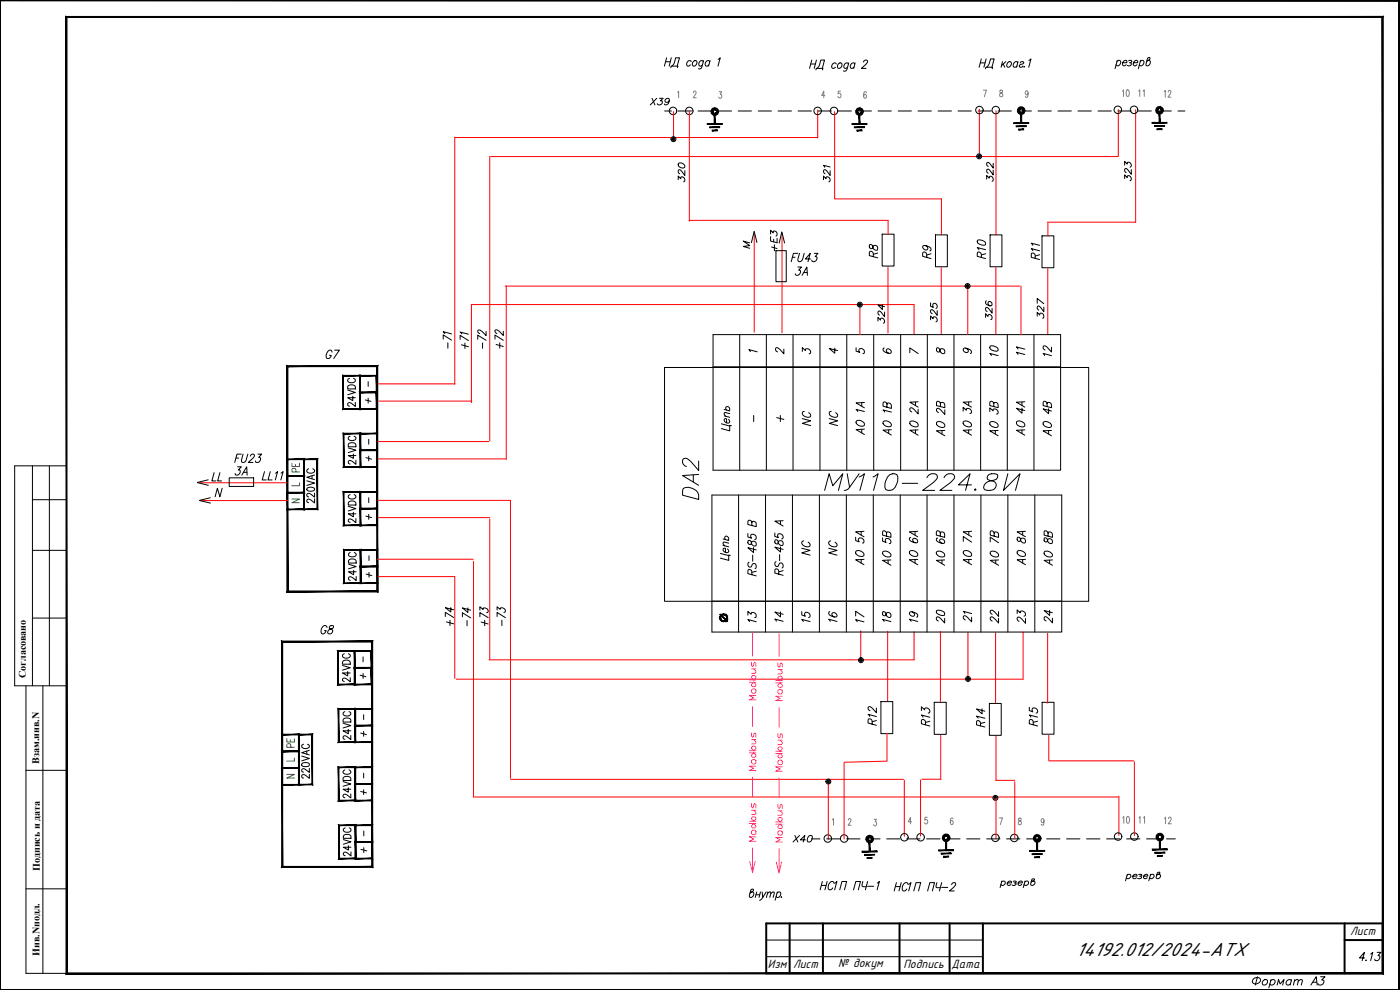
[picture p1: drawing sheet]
<svg xmlns="http://www.w3.org/2000/svg" width="420mm" height="297mm" viewBox="0 0 420 297" stroke-linecap="round" stroke-linejoin="round" font-family="sans-serif">
<!-- layer: 0 -->
<g fill="#000" stroke="#000" stroke-width=".3">
<path d="M0 .2h419.8zM0 .2h419.9z"/>
<path d="M419.8 .2v296.7zM419.9 .2v296.8z"/>
<path d="M212.3 37.1v.2l4.4-.2zM212.3 37.3l4.4-.2v.2z"/>
<path d="M213 38v.3l3-.3zM213 38.3l3-.3v.3z"/>
<path d="M213.7 33.1l.3 .1-.4 .3zM213.6 33.5h.3l.1-.3zM213.6 33.5h.3l-.2 .3zM213.9 33.5l-.2 .3 .3-.1zM213.7 33.8l.3-.1-.1 .4zM214 33.7l-.1 .4 .2-.2zM214.1 33.9l.1 .4-.3-.2zM214.1 33.9l.1 .4 .1-.3zM214.3 34l.2 .4-.3-.1zM214.3 34l.2 .4v-.3zM214.5 34.1l.3 .2-.3 .1zM214.5 34.1l.3 .2zM214.7 34l.4 .1-.3 .2zM214.7 34l.4 .1-.2-.2zM214.9 33.9l.4-.1-.2 .3zM215.1 33.7l-.2 .2 .4-.1zM215.1 33.7l.3-.2-.1 .3zM215.1 33.5v.2l.3-.2zM215.3 33.1l.1 .4h-.3zM215.1 33.2v.3l.2-.4zM215.1 32.8l.2 .3-.2 .1zM215.1 32.8l-.2 .2 .2 .2zM214.8 32.6l.3 .2-.2 .2zM214.8 32.6l-.1 .3 .2 .1zM214.5 32.5l.3 .1-.1 .3zM214.5 32.5v.4h.2zM214.2 32.6l.3-.1v.4zM214.2 32.6l.1 .3h.2zM213.9 32.8l.3-.2 .1 .3zM213.9 32.8l.2 .2 .2-.1zM213.9 32.8l.2 .2-.4 .1zM213.7 33.1l.4-.1z"/>
<path d="M213.7 39v.3l1.6-.3zM213.7 39.3l1.6-.3v.3z"/>
<path d="M214.3 34.2v3h.3zM214.3 34.2h.3v3z"/>
<path d="M255.7 37.1v.2l4.5-.2zM255.7 37.3l4.5-.2v.2z"/>
<path d="M256.4 38v.3l3-.3zM256.4 38.3l3-.3v.3z"/>
<path d="M257.1 33.1l.3 .1-.4 .3zM257 33.5h.3l.1-.3zM257 33.5h.3l-.2 .3zM257.3 33.5l-.2 .3 .3-.1zM257.1 33.8l.3-.1-.1 .4zM257.4 33.7l-.1 .4 .2-.2zM257.3 34.1l.2-.2 .1 .4zM257.5 33.9l.1 .4zM257.7 34l.2 .4-.3-.1zM257.7 34l.2 .4v-.3zM257.9 34.1l.4 .2-.4 .1zM257.9 34.1l.4 .2zM258.1 34l.5 .1-.3 .2zM258.1 34l.5 .1-.2-.2zM258.4 33.9l.3-.1-.1 .3zM258.5 33.7l-.1 .2 .3-.1zM258.5 33.7l.3-.2-.1 .3zM258.5 33.5v.2l.3-.2zM258.7 33.1l.1 .4h-.3zM258.5 33.2v.3l.2-.4zM258.6 32.8l.1 .3-.2 .1zM258.6 32.8l-.2 .2 .1 .2zM258.3 32.6l.3 .2-.2 .2zM258.3 32.6l-.2 .3 .3 .1zM257.9 32.5l.4 .1-.2 .3zM257.9 32.5v.4h.2zM257.6 32.6l.3-.1v.4zM257.6 32.6l.1 .3h.2zM257.3 32.8l.3-.2 .1 .3zM257.3 32.8l.2 .2 .2-.1zM257.3 32.8l.2 .2-.4 .1zM257.1 33.1l.4-.1z"/>
<path d="M257.2 39v.3l1.5-.3zM257.2 39.3l1.5-.3v.3z"/>
<path d="M257.8 34.2v3h.3zM257.8 34.2h.3v3z"/>
<path d="M304.2 36.8v.3l4.5-.3zM304.2 37.1l4.5-.3v.3z"/>
<path d="M305 37.7v.3l3-.3zM305 38l3-.3v.3z"/>
<path d="M305.6 32.8l.3 .2-.3 .2zM305.6 33.2h.3v-.2zM305.6 33.2h.3l-.3 .3zM305.9 33.2l-.3 .3zM305.6 33.5l.3-.1-.1 .4zM305.9 33.4l-.1 .4 .2-.2zM305.8 33.8l.2-.2 .1 .4zM306 33.6l.1 .4 .1-.3zM306.2 33.7l.3 .4-.4-.1zM306.2 33.7l.3 .4v-.3zM306.5 33.8l.3 .2-.3 .1zM306.5 33.8l.3 .2-.1-.3zM306.7 33.7l.4 .1-.3 .2zM306.7 33.7l.4 .1-.2-.2zM306.9 33.6l.4-.1-.2 .3zM307 33.4l-.1 .2 .4-.1zM307 33.4l.4-.2-.1 .3zM307.1 33.2l-.1 .2 .4-.2zM307.3 32.8l.1 .4h-.3zM307 33l.1 .2 .2-.4zM307.1 32.5l.2 .3-.3 .2zM307.1 32.5l-.2 .3 .1 .2zM306.8 32.3l.3 .2-.2 .3zM306.8 32.3l-.1 .3 .2 .2zM306.5 32.3h.3l-.1 .3zM306.5 32.3v.3h.2zM306.1 32.3h.4v.3zM306.1 32.3l.1 .3h.3zM305.8 32.5l.3-.2 .1 .3zM305.8 32.5l.2 .3 .2-.2zM305.8 32.5l.2 .3h-.4zM305.6 32.8l.3 .2 .1-.2z"/>
<path d="M305.7 38.7v.3l1.5-.3zM305.7 39l1.5-.3v.3z"/>
<path d="M306.3 33.9v3h.3zM306.3 33.9h.3v3z"/>
<path d="M345.7 36.7v.3l4.5-.3zM345.7 37l4.5-.3v.3z"/>
<path d="M346.5 37.7v.2l3-.2zM346.5 37.9l3-.2v.2z"/>
<path d="M347.2 32.8l.2 .1-.3 .2zM347.1 33.1h.3v-.2zM347.1 33.1h.3l-.2 .3zM347.4 33.1l-.2 .3zM347.2 33.4l.2-.1-.1 .4zM347.4 33.3l-.1 .4 .3-.2zM347.6 33.5v.4l-.3-.2zM347.6 33.5v.4l.2-.3zM347.8 33.6l.2 .4-.4-.1zM347.8 33.6l.2 .4v-.3zM348 33.7l.3 .2-.3 .1zM348 33.7l.3 .2-.1-.3zM348.2 33.6l.4 .1-.3 .2zM348.2 33.6l.4 .1-.2-.2zM348.4 33.5l.4-.1-.2 .3zM348.5 33.3l-.1 .2 .4-.1zM348.5 33.3l.4-.2-.1 .3zM348.6 33.1l-.1 .2 .4-.2zM348.8 32.8l.1 .3h-.3zM348.5 32.9l.1 .2 .2-.3zM348.6 32.5l.2 .3-.3 .1zM348.6 32.5l-.2 .2 .1 .2zM348.3 32.2l.3 .3-.2 .2zM348.3 32.2l.1 .5zM348 32.2h.3l-.1 .3zM348 32.2v.3h.2zM347.6 32.2h.4v.3zM347.6 32.2l.2 .3h.2zM347.3 32.5l.3-.3 .2 .3zM347.3 32.5l.3 .2 .2-.2zM347.3 32.5l.3 .2-.4 .1zM347.2 32.8l.2 .1 .2-.2z"/>
<path d="M347.2 38.6v.3l1.5-.3zM347.2 38.9l1.5-.3v.3z"/>
<path d="M347.9 33.9v3h.2zM347.9 33.9h.2v3z"/>
<path d="M107.9 112.6v5.2l.2-.2zM107.9 112.6l.2 .2v4.8zM107.9 112.6l.2 .2 5-.2zM108.1 112.8l5-.2-.2 .2zM113.1 112.6l-.2 .2 .2 5zM112.9 112.8l.2 5-.2-.2zM107.9 117.8h5.2l-.2-.2zM108.1 117.6h4.8l-5 .2z"/>
<path d="M102.9 112.6v10.2l.2-.2zM102.9 112.6l.2 .2v9.8zM102.9 112.6l.2 .2 5-.2zM103.1 112.8l5-.2-.2 .2zM108.1 112.6l-.2 .2 .2 10zM107.9 112.8l.2 10-.2-.2zM102.9 122.8h5.2l-.2-.2zM103.1 122.6h4.8l-5 .2z"/>
<path d="M108.1 130v5.2l.1-.2zM108.1 130l.1 .2v4.8zM108.1 130l.1 .2 5-.2zM108.2 130.2l5-.2-.1 .2zM113.2 130l-.1 .2 .1 5zM113.1 130.2l.1 5-.1-.2zM108.1 135.2h5.1l-.1-.2zM108.2 135h4.9l-5 .2z"/>
<path d="M91.1 137.7v15.2l.3-.2zM91.1 137.7l.3 .2v14.8zM91.1 137.7l.3 .2 3.9-.2zM91.4 137.9l3.9-.2-.2 .2zM95.1 137.9l.2 15v-15.2zM95.1 137.9l.2 15-.2-.2zM91.1 152.9h4.2l-.2-.2zM91.1 152.9l.3-.2h3.7z"/>
<path d="M103 147.5v10.2l.3-.2zM103 147.5l.3 .2v9.8zM103 147.5l.3 .2 4.9-.2zM103.3 147.7l4.9-.2-.1 .2zM108.2 147.5l-.1 .2 .1 10zM108.1 147.7l.1 10-.1-.2zM103 157.7h5.2l-.1-.2zM103.3 157.5h4.8l-5.1 .2z"/>
<path d="M103 130v10.2l.3-.2zM103 130l.3 .2v9.8zM103 130l.3 .2 4.9-.2zM103.3 130.2l4.9-.2-.1 .2zM108.2 130l-.1 .2 .1 10zM108.1 130.2l.1 10-.1-.2zM103 140.2h5.2l-.1-.2zM103 140.2l.3-.2h4.8z"/>
<path d="M108.1 147.5v5.2l.1-.2zM108.1 147.5l.1 .2v4.8zM108.1 147.5l.1 .2 5-.2zM108.2 147.7l5-.2-.1 .2zM113.2 147.5l-.1 .2 .1 5zM113.1 147.7l.1 5-.1-.2zM108.1 152.7h5.1l-.1-.2zM108.2 152.5h4.9l-5 .2z"/>
<path d="M86.1 109.7v67.9l.3-.3zM86.1 109.7l.3 .3v67.3zM86.1 109.7l.3 .3 27-.3zM86.4 110l27-.3-.3 .3zM113.4 109.7l-.3 .3 .3 67.6zM113.1 110l.3 67.6-.3-.3zM86.1 177.6h27.3l-.3-.3zM86.1 177.6l.3-.3h26.7z"/>
<path d="M103.1 164.9v10.2l.2-.2zM103.1 164.9l.2 .2v9.8zM103.1 164.9l.2 .2 5-.2zM103.3 165.1l5-.2-.2 .2zM108.3 164.9l-.2 .2 .2 10zM108.1 165.1l.2 10-.2-.2zM103.1 175.1h5.2l-.2-.2zM103.1 175.1l.2-.2h4.8z"/>
<path d="M108.1 164.9v5.2l.2-.2zM108.1 164.9l.2 .2v4.8zM108.1 164.9l.2 .2 5-.2zM108.3 165.1l5-.2-.1 .2zM113.3 164.9l-.1 .2 .1 5zM113.2 165.1l.1 5-.1-.2zM108.1 170.1h5.2l-.1-.2zM108.1 170.1l.2-.2h4.9z"/>
<path d="M217.2 184.3l.4 .2zM217.2 184.3l.4 .2zM216.8 184.4l.4-.1zM216.8 184.4h.4zM216.5 184.6l.3-.2zM216.5 184.6l.3-.1zM216.5 184.6l-.3 .3zM216.2 184.9l.3-.2zM216.2 184.9l-.1 .5zM216.3 185l-.2 .4zM216.1 185.4h.2l-.1 .4zM216.3 185.4l-.1 .4zM216.2 185.8l.1-.1 .2 .4zM216.3 185.7l.2 .4zM216.5 186l.3 .3zM216.5 186l.3 .3zM216.8 186.2l.4 .2zM216.8 186.2l.4 .2zM217.2 186.3h.4zM217.2 186.3h.4zM217.6 186.2l.4-.1zM217.6 186.2l.4-.1zM217.8 186l.4-.2-.2 .3zM218.1 185.7l-.3 .3 .4-.2zM218.3 185.4l-.1 .4zM218.1 185.4v.3zM218.2 184.9l.1 .5zM218.1 185v.4l.1-.5zM218 184.6l.1 .4zM217.8 184.7l.3 .3-.1-.4zM217.6 184.4l.4 .2-.2 .1zM217.6 184.4l.2 .3z"/>
<path d="M216.1 184.3l2.2 2.1zM216.1 184.3l2.2 2.1z"/>
<path d="M101.3 195.3v10.2l.3-.2zM101.3 195.3l.3 .1v9.9zM101.3 195.3l.3 .1 5-.1zM101.6 195.4l5-.1-.3 .1zM106.3 195.4l.3 10.1v-10.2zM106.3 195.4l.3 10.1-.3-.2zM101.3 205.5h5.3l-.3-.2zM101.3 205.5l.3-.2h4.7z"/>
<path d="M106.3 195.3v5.1l.3-.1zM106.3 195.3l.3 .1v4.9zM106.3 195.3l.3 .1 4.9-.1zM106.6 195.4l4.9-.1-.2 .1zM111.3 195.4l.2 5v-5.1zM111.3 195.4l.2 5-.2-.1zM106.3 200.4h5.2l-.2-.1zM106.3 200.4l.3-.1h4.7z"/>
<path d="M106.5 212.6v5.2l.2-.2zM106.5 212.6l.2 .2v4.8zM106.5 212.6l.2 .2 5-.2zM106.7 212.8l5-.2-.2 .2zM111.7 212.6l-.2 .2 .2 5zM111.5 212.8l.2 5-.2-.2zM106.5 217.8h5.2l-.2-.2zM106.5 217.8l.2-.2h4.8z"/>
<path d="M89.6 220.3v15.2l.2-.2zM89.6 220.3l.2 .2v14.8zM89.6 220.3l.2 .2 4-.2zM89.8 220.5l4-.2-.2 .2zM93.8 220.3l-.2 .2 .2 15zM93.6 220.5l.2 15-.2-.2zM89.6 235.5h4.2l-.2-.2zM89.6 235.5l.2-.2h3.8z"/>
<path d="M101.5 212.6v10.2l.2-.2zM101.5 212.6l.2 .2v9.8zM101.5 212.6l.2 .2 5-.2zM101.7 212.8l5-.2-.2 .2zM106.7 212.6l-.2 .2 .2 10zM106.5 212.8l.2 10-.2-.2zM101.5 222.8h5.2l-.2-.2zM101.5 222.8l.2-.2h4.8z"/>
<path d="M106.5 230.1v5.2l.2-.2zM106.5 230.1l.2 .2v4.8zM106.5 230.1l.2 .2 5-.2zM106.7 230.3l5-.2-.2 .2zM111.7 230.1l-.2 .2 .2 5zM111.5 230.3l.2 5-.2-.2zM106.5 235.3h5.2l-.2-.2zM106.5 235.3l.2-.2h4.8z"/>
<path d="M101.5 230.1v10.2l.2-.2zM101.5 230.1l.2 .2v9.8zM101.5 230.1l.2 .2 5-.2zM101.7 230.3l5-.2-.2 .2zM106.7 230.1l-.2 .2 .2 10zM106.5 230.3l.2 10-.2-.2zM101.5 240.3h5.2l-.2-.2zM101.5 240.3l.2-.2h4.8z"/>
<path d="M101.6 247.5v10.2l.2-.2zM101.6 247.5l.2 .2v9.8zM101.6 247.5l.2 .2 5-.2zM101.8 247.7l5-.2-.2 .2zM106.8 247.5l-.2 .2 .2 10zM106.6 247.7l.2 10-.2-.2zM101.6 257.7h5.2l-.2-.2zM101.8 257.5h4.8l-5 .2z"/>
<path d="M106.6 252.5v5.2l.2-.2zM106.6 252.5l.2 .2v4.8zM106.6 252.5l.2 .2 5-.2zM106.8 252.7l5-.2-.2 .2zM111.8 252.5l-.2 .2 .2 5zM111.6 252.7l.2 5-.2-.2zM106.6 257.7h5.2l-.2-.2zM106.8 257.5h4.8l-5 .2z"/>
<path d="M106.6 247.5v5.2l.2-.2zM106.6 247.5l.2 .2v4.8zM106.6 247.5l.2 .2 5-.2zM106.8 247.7l5-.2-.2 .2zM111.8 247.5l-.2 .2 .2 5zM111.6 247.7l.2 5-.2-.2zM106.6 252.7h5.2l-.2-.2zM106.6 252.7l.2-.2h4.8z"/>
<path d="M258.7 255.4v.2l4.5-.2zM258.7 255.6l4.5-.2v.2z"/>
<path d="M259.5 256.4v.2l3-.2zM259.5 256.6l3-.2v.2z"/>
<path d="M260.1 251.4l.3 .1-.3 .2zM260.1 251.7l.3-.2zM260.1 251.7h.2l-.2 .4zM260.3 251.7l-.2 .4 .3-.1zM260.1 252.1l.3-.1-.1 .4zM260.4 252l-.1 .4 .3-.2zM260.3 252.4l.3-.2v.4zM260.6 252.2v.4zM260.7 252.3l.3 .3h-.4zM260.7 252.3l.3 .3v-.3zM261 252.3l.3 .3h-.3zM261 252.3l.3 .3-.1-.3zM261.2 252.3l.4 .1-.3 .2zM261.2 252.3l.4 .1-.2-.2zM261.4 252.2l.4-.1-.2 .3zM261.5 252l-.1 .2 .4-.1zM261.5 252l.4-.3-.1 .4zM261.6 251.7l-.1 .3 .4-.3zM261.8 251.4l.1 .3h-.3zM261.5 251.5l.1 .2 .2-.3zM261.6 251.1l.2 .3-.3 .1zM261.6 251.1l-.2 .2 .1 .2zM261.3 250.9l.3 .2-.2 .2zM261.3 250.9l-.1 .3 .2 .1zM261 250.9h.3l-.1 .3zM261 250.9v.2l.2 .1zM260.6 250.9h.4v.2zM260.6 250.9l.1 .3 .3-.1zM260.3 251.1l.3-.2 .1 .3zM260.3 251.1l.3 .2 .1-.1zM260.3 251.1l.3 .2-.5 .1zM260.1 251.4l.3 .1 .2-.2z"/>
<path d="M260.2 257.3v.2l1.5-.2zM260.2 257.5l1.5-.2v.2z"/>
<path d="M260.8 252.5v3h.3zM260.8 252.5h.3v3z"/>
<path d="M281.7 255v.3l4.5-.3zM281.7 255.3l4.5-.3v.3z"/>
<path d="M282.4 256v.2l3.1-.2zM282.4 256.2l3.1-.2v.2z"/>
<path d="M283.1 251l.3 .1-.4 .3zM283 251.4h.3l.1-.3zM283 251.4h.3l-.2 .3zM283.3 251.4l-.2 .3 .3-.1zM283.1 251.7l.3-.1-.1 .4zM283.4 251.6l-.1 .4 .2-.2zM283.3 252l.2-.2 .1 .4zM283.5 251.8l.1 .4 .1-.3zM283.7 251.9l.2 .4-.3-.1zM283.7 251.9l.2 .4v-.3zM283.9 252l.4 .2-.4 .1zM283.9 252l.4 .2-.1-.3zM284.2 251.9l.4 .1-.3 .2zM284.2 251.9l.4 .1-.2-.2zM284.4 251.8l.4-.1-.2 .3zM284.5 251.6l-.1 .2 .4-.1zM284.5 251.6l.3-.2v.3zM284.5 251.4v.2l.3-.2zM284.8 251v.4h-.3zM284.5 251.1v.3l.3-.4zM284.6 250.7l.2 .3-.3 .1zM284.6 250.7l-.2 .2 .1 .2zM284.3 250.6l.3 .1-.2 .2zM284.3 250.6l.1 .3zM283.9 250.5l.4 .1-.1 .2zM283.9 250.5v.3h.3zM283.6 250.6l.3-.1v.3zM283.6 250.6l.3 .2zM283.3 250.7l.3-.1 .1 .2zM283.3 250.7l.2 .2 .2-.1zM283.3 250.7l.2 .2-.4 .1zM283.1 251l.3 .1 .1-.2z"/>
<path d="M283.2 256.9v.3l1.5-.3zM283.2 257.2l1.5-.3v.3z"/>
<path d="M283.8 252.1v3h.3zM283.8 252.1h.3v3z"/>
<path d="M309 255.2v.2l4.5-.2zM309 255.4l4.5-.2v.2z"/>
<path d="M309.8 256.1v.3l3-.3zM309.8 256.4l3-.3v.3z"/>
<path d="M310.4 251.2l.3 .1-.4 .2zM310.3 251.5h.3l.1-.2zM310.3 251.5h.3l-.2 .4zM310.6 251.5l-.2 .4 .3-.1zM310.4 251.9l.3-.1-.1 .4zM310.7 251.8l-.1 .4 .3-.2zM310.6 252.2l.3-.2v.4zM310.9 252v.4l.1-.3zM311 252.1l.3 .4-.4-.1zM311 252.1l.3 .4v-.4zM311.3 252.1l.3 .3-.3 .1zM311.3 252.1l.3 .3-.1-.3zM311.5 252.1l.4 .1-.3 .2zM311.5 252.1l.4 .1-.2-.2zM311.7 252l.4-.1-.2 .3zM311.8 251.8l-.1 .2 .4-.1zM311.8 251.8l.4-.3-.1 .4zM311.9 251.5l-.1 .3 .4-.3zM312.1 251.2l.1 .3h-.3zM311.8 251.3l.1 .2 .2-.3zM311.9 250.9l.2 .3-.3 .1zM311.9 250.9l-.2 .2 .1 .2zM311.6 250.7l.3 .2-.2 .2zM311.6 250.7l-.1 .3 .2 .1zM311.3 250.6l.3 .1-.1 .3zM311.3 250.6v.3l.2 .1zM310.9 250.7l.4-.1v.3zM310.9 250.7l.1 .3 .3-.1zM310.6 250.9l.3-.2 .1 .3zM310.6 250.9l.3 .2 .1-.1zM310.6 250.9l.3 .2-.5 .1zM310.4 251.2l.3 .1 .2-.2z"/>
<path d="M310.5 257.1v.2l1.5-.2zM310.5 257.3l1.5-.2v.2z"/>
<path d="M311.1 252.3v3h.3zM311.1 252.3h.3v3z"/>
<path d="M345.8 254.7v.3l4.5-.3zM345.8 255l4.5-.3v.3z"/>
<path d="M346.6 255.7v.3l3-.3zM346.6 256l3-.3v.3z"/>
<path d="M347.3 250.8l.2 .1-.3 .2zM347.2 251.1h.3v-.2zM347.2 251.1h.3l-.2 .4zM347.5 251.1l-.2 .4zM347.3 251.5l.2-.1-.1 .4zM347.5 251.4l-.1 .4 .2-.2zM347.4 251.8l.2-.2 .1 .4zM347.6 251.6l.1 .4 .2-.3zM347.9 251.7l.2 .3h-.4zM347.9 251.7l.2 .3v-.3zM348.1 251.7l.3 .3h-.3zM348.1 251.7l.3 .3-.1-.3zM348.3 251.7l.4 .1-.3 .2zM348.3 251.7l.4 .1-.2-.2zM348.5 251.6l.4-.1-.2 .3zM348.6 251.4l-.1 .2 .4-.1zM348.6 251.4l.4-.3-.1 .4zM348.7 251.1l-.1 .3 .4-.3zM348.9 250.8l.1 .3h-.3zM348.6 250.9l.1 .2 .2-.3zM348.7 250.5l.2 .3-.3 .1zM348.7 250.5l-.2 .2 .1 .2zM348.4 250.3l.3 .2-.2 .2zM348.4 250.3l.1 .4zM348.1 250.3h.3l-.1 .3zM348.1 250.3v.3h.2zM347.7 250.3h.4v.3zM347.7 250.3l.2 .3h.2zM347.4 250.5l.3-.2 .2 .3zM347.4 250.5l.2 .2 .3-.1zM347.4 250.5l.2 .2-.3 .1zM347.3 250.8l.3-.1z"/>
<path d="M347.3 256.7v.2l1.5-.2zM347.3 256.9l1.5-.2v.2z"/>
<path d="M347.9 251.9v3h.3zM347.9 251.9h.3v3z"/>
<path d="M84.5 192.3v68l.3-.3zM84.5 192.3l.3 .3v67.4zM84.5 192.3l.3 .3 27-.3zM84.8 192.6l27-.3-.3 .3zM111.8 192.3l-.3 .3 .3 67.7zM111.5 192.6l.3 67.7-.3-.3zM84.5 260.3h27.3l-.3-.3zM84.5 260.3l.3-.3h26.7z"/>
<path d="M.1 .2l-.1 296.8zM0 .2v296.8z"/>
<path d="M19.8 4.9v287.3l.3-.3zM19.8 4.9l.3 .3v286.7zM19.8 4.9l.3 .3 395-.3zM20.1 5.2l395-.3-.3 .3zM415.1 4.9l-.3 .3 .3 287zM414.8 5.2l.3 287-.3-.3zM19.8 292.2h395.3l-.3-.3zM19.8 292.2l.3-.3h394.7z"/>
<path d="M.1 296.9l419.8 .1zM.1 296.9l419.8 .1z"/>
</g>
<path d="M230 277.1h185v14.9h-185zM237 277.1v14.9M247 277.1v14.9M270 277.1v14.9M285 277.1v14.9M295 277.1v14.9M403.5 277.1v14.9M403.5 282.1h11.5" fill="none" stroke="#000" stroke-width=".59"/>
<path d="M230 282.1h65M230 287h65M230 292h65" fill="none" stroke="#000" stroke-width=".3"/>
<!-- layer: 0 -->
<g fill="none" stroke="#000" stroke-width=".3">
<path d="M199.7 18.5h1.5M200.1 17.3l-.7 2.5M201.5 17.3l-.7 2.5M201.6 19.8a3.2 3.2 0 0 0 1.2-2.5h1.1l-.7 2.5M207.4 18.5a.85 .85 0 0 0-1.2 0 .85 .85 0 0 0 0 1.2 .64 .64 0 0 0 1-.2M208 18.5a.68 .68 0 0 1 1.1-.1 .68 .68 0 0 1-.2 1.1 .68 .68 0 0 1-1.1 .1 .68 .68 0 0 1 .2-1.1zM211.1 18.5l-.1-.1a.87 .87 0 0 0-1.2 .3 .87 .87 0 0 0 .2 1.1l.8-.3M211.2 18.2l-.7 2.2-.4 .3-.5-.1M213 18.5a.84 .84 0 0 0-1.1-.1 .84 .84 0 0 0-.2 1.2l.1 .1a.63 .63 0 0 0 .9-.2M213.1 18.2l-.5 1.6M215.5 17.8l.7-.5-.7 2.5M243.3 19.2h1.4"/>
<path d="M243.6 18l-.6 2.5M245 18l-.7 2.5M251 19.2a.51 .51 0 0 0-.9-.2l-.2 .2-.3 1a.51 .51 0 0 0 .8 .2l.3-.2M251.6 19.2a.62 .62 0 0 1 .5-.3 .62 .62 0 0 1 .6 .3 .84 .84 0 0 1-.3 1.1 .84 .84 0 0 1-1.1-.1zM254.6 19.2v-.1a.87 .87 0 0 0-1.2 .2 .87 .87 0 0 0 .2 1.2l.8-.3M254.7 18.9l-.7 2.2-.3 .3-.5-.2M256.5 19.2a.85 .85 0 0 0-1.1-.1 .85 .85 0 0 0-.2 1.2l.1 .1a.66 .66 0 0 0 1-.2M256.6 18.9l-.4 1.6M259.1 18.6a.6 .6 0 0 1 .7-.6 .6 .6 0 0 1 .5 .7l-1.8 1.8h1.4M294.2 18.9h1.4M294.5 17.7l-.7 2.5M296 17.7l-.7 2.5"/>
<path d="M300.9 18.5l-.5 1.7M301.1 19.2l.4 1M301.9 18.5l-1.3 1.2M302.4 18.9a.68 .68 0 0 1 1.1-.2 .68 .68 0 0 1-.2 1.1 .68 .68 0 0 1-1.1 .2 .68 .68 0 0 1 .2-1.1zM305.4 18.9l-.1-.3a.93 .93 0 0 0-1.1 .4 .93 .93 0 0 0 .2 1.2l.8-.4M305.5 18.5l-.4 1.7M306.2 18.9a.71 .71 0 0 1 1-.3l-.1 .5-1 .4-.2 .6a.71 .71 0 0 0 1.1-.3M307.4 19.9l-.1 .3 .1-.1M308.8 18.1l.6-.4-.7 2.5M335.2 18.4a.65 .65 0 0 1 1.1 0 .87 .87 0 0 1-.3 1.1 .87 .87 0 0 1-1.1-.1M335.3 18.1l-.7 2.5M336.9 18.8h1.3v-.5a.88 .88 0 0 0-1.2 .3 .88 .88 0 0 0 .2 1.2l.8-.4"/>
<path d="M338.7 18.2h.9a.51 .51 0 0 1-.6 .6M339.3 18.8l.2 .2-.1 .5-.4 .3-.7-.2M340.2 18.8h1.2v-.5a.87 .87 0 0 0-1.1 .3 .87 .87 0 0 0 .1 1.2l.8-.4M342.2 18.4a.65 .65 0 0 1 1.1 0 .87 .87 0 0 1-.3 1.1 .87 .87 0 0 1-1.1-.1M342.3 18.1l-.7 2.5M344.6 18.1a.86 .86 0 0 1 .6 1.1 .86 .86 0 0 1-1 .6l-.3-.5 .5-1.8 .7-.2v.3l-1 .8M201.3 20.3l.1-.5h2.1l-.2 .5M203.5 33.3h4M209.5 33.3h4M215.5 33.3h4M221.5 33.3h4M227.5 33.3h4"/>
<path d="M233.5 33.3h4M239.5 33.3h4M244.9 21l.1-.5h2l-.2 .5M245.2 20.5a2.97 2.97 0 0 0 1.1-2.5h1.1l-.6 2.5M245.5 33.3h4M251.5 33.3h4M257.5 33.3h4M263.5 33.3h4M269.5 33.3h4M275.5 33.3h4M281.5 33.3h4M287.5 33.3h4"/>
<path d="M293.5 33.3h4M295.7 20.6l.2-.4h2l-.1 .4M296.1 20.2a3.3 3.3 0 0 0 1.2-2.5h1.1l-.7 2.5M299.5 33.3h4M305.5 33.3h4M311.5 33.3h4M317.5 33.3h4M323.5 33.3h4M329.5 33.3h4M335.5 33.3h4M341.5 33.3h4M347.5 33.3h4"/>
<path d="M353.5 33.3h2.1M225 72.9l-1.9-.6 1.9 1.4-1.9 .2 1.9 .6M232.9 75.2h3.1v9.3h-3.1zM264.8 70.3h3.5v9.5h-3.5zM280.8 70.5h3.5v9.5h-3.5zM297.1 70.5h3.6v9.5h-3.6zM312.7 70.8h3.6v9.5h-3.6zM110.5 114.5v1.4M199.4 110.3h127.3v70.1h-127.3zM214 100.4h104.3v40.7h-104.3zM214 110.1h104.3M222 100.4v40.7"/>
<path d="M230 100.4v40.7M238 100.4v40.7M246.1 100.4v40.7M254.1 100.4v40.7M262.2 100.4v40.7M270.3 100.4v40.7M278.3 100.4v40.7M286.3 100.4v40.7M294.3 100.4v40.7M302.3 100.4v40.7M310.3 100.4v40.7M9.7 139.8v66"/>
<path d="M14.8 139.8v66M19.9 139.8h-15.5v66h15.5M110.7 131.8v1.5M226.2 124.7v1.8M9.7 149.9h10.2M110.7 149.3v1.5M213.7 148.5h104.9v41.1h-104.9zM221.7 148.5v41.1M229.7 148.5v41.1M237.8 148.5v41.1M245.9 148.5v41.1M254 148.5v41.1"/>
<path d="M262.1 148.5v41.1M270.2 148.5v41.1M278.2 148.5v41.1M286.3 148.5v41.1M294.4 148.5v41.1M302.5 148.5v41.1M310.6 148.5v41.1M9.7 165.1h10.2M110.7 166.7v1.5M216.2 166.1l2.5 .6M217 163.6l1.7 .5M217 161.7l1.7 .5"/>
<path d="M217.7 161.9l-.2-.4a.55 .55 0 0 1 .4-.7 .55 .55 0 0 1 .7 .4l.1 .7-.3 .2M218.3 164.7a.64 .64 0 0 1 .3 1 .97 .97 0 0 1-1.1-.1 .97 .97 0 0 1-.4-1l.6-.1v1.3M218.7 163l-1.6-.3-.1 .4 .5 .7M219.2 166.7l-.5-.2v1.6l-2.5-.6M9.7 185.4h10.2M20 188.8v38.9M109 197.1v1.5M213.7 180.4h104.9M7.8 205.8v86.2h12.2M12.9 205.8v86.2M103 217l2.3 .7-2.3 .7M103.1 215.8a1.45 1.45 0 0 1 2.2 .3v.5h-2.3z"/>
<path d="M103.5 213.5a.68 .68 0 0 0-.5 .9 .68 .68 0 0 0 .8 .4h.6a.68 .68 0 0 0 .9-.4 .68 .68 0 0 0-.6-.9M104.5 218.8v1.4l-1.5-.9h2.3M109.1 214.4v1.5M264.4 210.5h3.5v9.6h-3.5zM280.4 210.7h3.6v9.6h-3.6zM296.9 211.1h3.6v9.5h-3.6zM312.8 210.7h3.5v9.6h-3.5zM7.8 231.1h12.2M90.6 226.9l2.2 .7-2.2 .7M90.6 229.1l.9-.3a1.1 1.1 0 0 1 1.3 .5v.2a1.52 1.52 0 0 1-2.2 0zM91.1 223.3a.68 .68 0 0 0-.5 .8 .68 .68 0 0 0 .8 .5h.6a.67 .67 0 0 0 .8-.5 .67 .67 0 0 0-.5-.8M92.1 225.4v.9"/>
<path d="M92.8 232.3v1.2l-1.1-.9a.6 .6 0 0 0-1-.1 .6 .6 0 0 0 .4 1M92.8 230.5v1.3l-1.1-.9a.63 .63 0 0 0-.8-.2 .63 .63 0 0 0-.3 .8l.5 .2M92.8 225.1l-2.2 .7 2.2 .7M105.3 220.7v1.2l-1.5-1.1a.54 .54 0 0 0-.8 .3 .54 .54 0 0 0 .4 .7h.1M109.1 232v1.4M108.3 254.8l1.8 .5M109.2 249.3v1.5M109.2 254.3v1.5M248.1 251.7h4M254.1 251.7h4M260.1 251.7h4M266.1 251.7h4"/>
<path d="M272.1 251.7h4M278.1 251.7h4M284.1 251.7h4M290.1 251.7h4M296.1 251.7h4M302.1 251.7h4M308.1 251.7h4M314.1 251.7h4M320.1 251.7h4M326.1 251.7h4M332.1 251.7h4M338.1 251.7h4"/>
<path d="M344.1 251.7h4M350.1 251.7h2.6M7.8 266.7h12.2M225.6 267.6a.85 .85 0 0 1 .6 1.1 .85 .85 0 0 1-1 .6l-.3-.5 .4-1.8 .7-.2 .1 .4-1 .8M226.9 268.5h1.1M227.1 267.6l-.4 1.7M228.2 267.6l-.4 1.7M228.7 267.6l.2 1.7 1.1-1.7M228.9 269.3l-.9 .8M230.3 268.1l.7-.5 .4 .1-.4 1.6M230.5 267.6l-.5 1.7M231.4 268.1l.6-.5 .4 .1-.4 1.6"/>
<path d="M233.2 268a.61 .61 0 0 1 .6-.4 .61 .61 0 0 1 .5 .4 .86 .86 0 0 1-.2 1.1 .86 .86 0 0 1-1.2-.2M233.3 267.6l-.7 2.5M234.5 269.1l-.1 .2 .2-.1M338.2 262.6a.6 .6 0 0 1 1-.2 .6 .6 0 0 1-.1 .9l-.4 .3-.7-.3M338.3 262.3l-.5 2M340 262.9h1.2v-.2a.69 .69 0 0 0-1-.1 .69 .69 0 0 0 .1 1l.8-.3M341.7 262.4a.66 .66 0 0 1 1 .2l-.7 .3M342.3 262.9l.3 .2-.1 .4-1.1 .1M343.2 262.9h1.2l.1-.2a.68 .68 0 0 0-1.1-.1 .68 .68 0 0 0 .1 1l.8-.3M345.2 262.6a.6 .6 0 0 1 1-.2 .6 .6 0 0 1-.1 .9l-.4 .3-.7-.3M345.3 262.3l-.5 2M347.6 262.3a.7 .7 0 0 1 .5 1.1 .7 .7 0 0 1-1.1 .1l.3-1.6 .7-.2v.5l-.9 .4"/>
<path d="M409.5 287.4h-1.5l1.5-1.7-.7 2.5M410 288l-.2 .1h.2M411.4 286.2l.6-.5-.6 2.5M413.3 285.7h1.1l-.8 1h.3a.9 .9 0 0 1-.1 1.2 .9 .9 0 0 1-1.2 .1v-.2"/>
<circle cx="217.2" cy="185.4" r="1.01"/>
</g>
<g fill="none" stroke="#f00" stroke-width=".3">
<path d="M202.1 33.5v8.4M206.9 33.4v33M245.4 33v8.4M250.5 33.5v26.1M293.9 32.8v14M335.6 32.9v13.9M340.8 32.9v33.9M136.5 41.1v74.2M147 46.9v85.3M226.4 70.3v29.4M234.7 70v29.9M141.5 91.3v29.5"/>
<path d="M151.9 85.8v52.1M258.1 91.5v8.9M266.5 80.1v19.8M274.3 91.5v8.7M282.5 80.3v19.8M298.9 80.3v19.8M314.5 80.6v19.8M59.9 144.9h26.2M60 150.2h26.4M147 155.7v42.3M153.2 150.1v83.4M136.5 172.9v30.7"/>
<path d="M142.1 168.4v70.6M258.3 189.2v8.8M266.4 189.4v21M274.3 189.6v8.4M282.2 189.5v21M290.5 189.8v14.1M298.8 189.9v20.9M307 189.5v14.4M314.4 190v21M248.6 234.4v17.4M253.3 228.8v22.9M266.2 220.1v8.3"/>
<path d="M271.4 234.1v16.8M276.3 234v16.9M282.3 220.6v13.2M298.9 220.9v13.2M298.9 239.5v12M304.5 234.6v16.8M314.7 220.6v7.6M335.8 238.9v11.7M340.4 228.5v22.2"/>
</g>
<!-- layer: SYMS -->
<g fill="none" stroke="#000" stroke-width=".3">
<path d="M226.3 69.5l-.8 3.3M226.4 69.5l.8 3.3M277.7 73.7l.4 .2a.65 .65 0 0 1 0 1.1 .81 .81 0 0 1-1-.3 .81 .81 0 0 1 .2-1.1l.4 .1a1.59 1.59 0 0 1 1.7 1.2l-.3 .4M278.1 77.2l-.1-1.2-.6-.4-.4 .1-.1 1.2 2.5 .7M279.4 76.1l-1.3 .4M293.4 72.1l1-.1a1.39 1.39 0 0 1 1.4 1.2l-.5 .4-.6-.1a1.48 1.48 0 0 1-1.4-1.2zM293.8 74.9l-.5-.6 2.5 .6M294.5 77.2l-.1-1.2-.6-.4-.4 .1-.1 1.2 2.5 .7M295.8 76.1l-1.3 .4M310 75.2l-.5-.6 2.5 .7M310 73.6l-.5-.6 2.5 .6M310.7 77.5l-.1-1.2-.9-.4-.2 .4v.9l2.5 .7"/>
<path d="M312 76.4l-1.3 .4M239.4 80.1h1.1l-.8 1a.8 .8 0 0 1 .5 .9 .8 .8 0 0 1-.8 .6l-.6-.1-.1-.3M240.7 82.6l1.4-2.5 .2 2.5M241.2 81.8h1M59.3 144.8l3.2 .8M59.9 150.2l3.3 .7M62.5 144l-3.3 .8M63.1 149.3l-3.2 .8M261 215l-.5-.7 2.5 .7M261.7 217.3l-.1-1.3-.8-.3-.3 .3v.9l2.5 .7M263 212.5v1.4l-1.5-1.7-.7-.2-.3 .7 .6 .6M263 216.2l-1.3 .4"/>
<path d="M276.5 213.2v-1.1l1 .9a.8 .8 0 0 1 .9-.6 .8 .8 0 0 1 .7 .9l-.2 .6h-.3M277 215.2l-.5-.7 2.6 .7M277.7 217.5l-.1-1.3-.6-.4-.4 .2-.1 1.2 2.6 .6M279.1 216.4l-1.4 .4M293.5 215.5l-.4-.6 2.5 .6M294.3 217.8l-.2-1.2-.8-.4-.2 .4v.9l2.5 .6M294.7 212.7v1.5l-1.6-1.5 2.5 .7M295.6 216.7l-1.3 .4M308.9 212.2v1l1.1 .4-.1-.1a.64 .64 0 0 1-.1-.8 .64 .64 0 0 1 .7-.3l.2 .1a.77 .77 0 0 1 .7 .6 .77 .77 0 0 1-.5 .8M309.4 215.2l-.5-.7 2.5 .7M310.1 217.5l-.1-1.3-.8-.3-.3 .3v1l2.5 .6M311.4 216.4l-1.3 .3"/>
<circle cx="206.9" cy="33.3" r="1.12"/>
<circle cx="214.5" cy="33.5" r="1.12"/>
<circle cx="245.4" cy="33.3" r="1.12"/>
<circle cx="250.3" cy="33.3" r="1.12"/>
<circle cx="258" cy="33.5" r="1.12"/>
<circle cx="293.9" cy="33" r="1.12"/>
<circle cx="298.9" cy="33" r="1.12"/>
<circle cx="306.5" cy="33.2" r="1.12"/>
<circle cx="335.5" cy="32.9" r="1.12"/>
<circle cx="340.3" cy="32.9" r="1.12"/>
<circle cx="348" cy="33.1" r="1.12"/>
<circle cx="202.1" cy="41.7" r=".23"/>
<circle cx="202.1" cy="41.7" r=".44"/>
<circle cx="202.1" cy="41.7" r=".74"/>
<circle cx="293.9" cy="46.9" r=".74"/>
<circle cx="258" cy="91.4" r=".23"/>
<circle cx="258" cy="91.4" r=".44"/>
<circle cx="258" cy="91.4" r=".74"/>
<circle cx="290.4" cy="85.8" r=".23"/>
<circle cx="290.4" cy="85.8" r=".44"/>
<circle cx="290.4" cy="85.8" r=".74"/>
<circle cx="258.4" cy="198.1" r=".74"/>
<circle cx="258.4" cy="198.1" r=".44"/>
<circle cx="258.4" cy="198.1" r=".23"/>
<circle cx="290.5" cy="203.7" r=".74"/>
<circle cx="290.5" cy="203.7" r=".44"/>
<circle cx="290.5" cy="203.7" r=".23"/>
<circle cx="248.6" cy="234.5" r=".23"/>
<circle cx="248.6" cy="234.5" r=".44"/>
<circle cx="248.6" cy="234.5" r=".74"/>
<circle cx="298.7" cy="239.4" r=".74"/>
<circle cx="298.7" cy="239.4" r=".44"/>
<circle cx="298.7" cy="239.4" r=".23"/>
<circle cx="248.4" cy="251.6" r="1.12"/>
<circle cx="253.3" cy="251.6" r="1.12"/>
<circle cx="261" cy="251.8" r="1.12"/>
<circle cx="271.4" cy="251.2" r="1.12"/>
<circle cx="276.3" cy="251.2" r="1.12"/>
<circle cx="284" cy="251.4" r="1.12"/>
<circle cx="298.7" cy="251.4" r="1.12"/>
<circle cx="304.4" cy="251.4" r="1.12"/>
<circle cx="311.3" cy="251.6" r="1.12"/>
<circle cx="335.6" cy="251" r="1.12"/>
<circle cx="340.4" cy="251" r="1.12"/>
<circle cx="348.1" cy="251.2" r="1.12"/>
</g>
<!-- layer: 0 -->
<g fill="none" stroke="#f00" stroke-width=".3">
<path d="M298.9 33.3v37.2M136.6 41.3h108.8M147.3 47h188.3M250.4 59.7l32.1-.1v10.9M206.8 66.1h59.8M266.5 66.2v4.1M314.3 66.7h26.4M314.5 66.9v3.9M141.5 91.4h132.9M151.6 85.8h154.4M290.4 85.9v14.5M306.4 85.8v14.6"/>
<path d="M113.5 115.2h23M113.3 132.5h33.4M113.5 137.7h38.3M113.7 120.3h27.9M113.3 150.1h40M113.6 155.3h33.4M113.2 167.8h28.8M113.5 173h22.9M146.8 198h127.6M136.9 203.8h170M142 239.1h193.7M153.2 233.8h117.9"/>
<path d="M266.1 228.4l-12.7 .3M276.6 233.8h5.8M298.8 234.1h5.7M314.8 228.3h25.4"/>
</g>
<!-- layer: LOC -->
<g fill="none" stroke="#808080" stroke-width=".3">
<path d="M203.4 27.7l.3-.4v2M208.1 27.8l.1-.4a.52 .52 0 0 1 .7 .2 .52 .52 0 0 1-.2 .7l-.7 1h1M215.8 27.5h.8l-.4 .8a.57 .57 0 0 1 .5 .8 .57 .57 0 0 1-1 0M247.6 28.6h-1l.6-1.3v2M252.3 27.3h-.7l-.1 .9a.63 .63 0 0 1 1 .4 .63 .63 0 0 1-.7 .7l-.3-.4M260 27.8l-.4-.3a1.26 1.26 0 0 0 .1 2 .59 .59 0 0 0 .3-.7 .59 .59 0 0 0-.6-.5l-.2 .6M295.1 27h.9l-.6 2M300.1 27.1v.6a.67 .67 0 0 1 .8 .6 .67 .67 0 0 1-.5 .7 .71 .71 0 0 1-.3-.8 .71 .71 0 0 1 .7-.5v-.6zM308.5 27.9l-.1 .4a.53 .53 0 0 1-.7-.5 .53 .53 0 0 1 .7-.5l.1 .6a.97 .97 0 0 1-.5 1.3l-.3-.3M249.8 246l.3-.4v2M254.6 246.1v-.1a.44 .44 0 0 1 .6-.4 .44 .44 0 0 1 .1 .8l-.8 1.2h.9M262.3 245.8h.7l-.4 .8a.55 .55 0 0 1 .5 .7 .55 .55 0 0 1-.8 .3l-.1-.2"/>
<path d="M273.6 246.6h-1l.7-1.4v2M278.3 245.2h-.7l-.1 .9a.58 .58 0 0 1 .9 .5 .58 .58 0 0 1-.9 .4v-.2M286 245.7l-.4-.3a1.26 1.26 0 0 0 .1 2 .59 .59 0 0 0 .4-.7 .59 .59 0 0 0-.7-.4l-.2 .4M299.9 245.4h1l-.7 2M305.7 245.6v.5a.76 .76 0 0 1 .8 .5 .76 .76 0 0 1-.3 .9 .69 .69 0 0 1-.6-.8 .69 .69 0 0 1 .8-.6v-.5zM313.3 246.2l-.2 .5a.55 .55 0 0 1-.6-.5 .55 .55 0 0 1 .6-.5l.2 .5a.97 .97 0 0 1-.5 1.4l-.3-.3"/>
</g>
<!-- layer: 0 -->
<path d="M218.2 185.4l-.1 .4" fill="none" stroke="#fff" stroke-width=".3"/>
<path d="M216.4 184.8l-.2 .6zM216.4 184.8l-.1 1zM216.5 184.6l-.2 1.2zM216.5 184.6l-.1 1.4zM216.5 184.6l-.1 1.4zM216.6 184.6l-.1 1.5zM216.6 184.6l-.1 1.5zM216.7 184.5l-.1 1.7zM216.8 184.4l-.2 1.8zM216.8 184.4l-.1 1.8zM216.8 184.4l-.1 1.8zM216.9 184.4l-.1 1.9zM216.9 184.4l-.1 1.9zM217 184.4l-.1 1.9zM217 184.4l-.1 1.9zM217.1 184.3l-.2 2zM217.1 184.3l-.1 2zM217.2 184.3l-.2 2zM217.2 184.3l-.1 2zM217.3 184.3l-.2 2zM217.3 184.3l-.1 2zM217.4 184.4l-.2 1.9zM217.4 184.4l-.1 1.9zM217.5 184.4l-.2 1.9zM217.5 184.4l-.1 1.9zM217.6 184.4l-.2 1.9zM217.6 184.4l-.1 1.9zM217.7 184.5l-.2 1.8zM217.7 184.5l-.1 1.8zM217.8 184.6l-.2 1.7zM217.8 184.6l-.1 1.6zM217.9 184.6l-.2 1.6zM217.9 184.6l-.1 1.6zM218 184.8l-.2 1.4zM218 184.8l-.1 1.3zM218.1 184.9l-.2 1.2zM218.1 184.9l-.1 1.1zM218.2 185.4l-.2 .6z" fill="#fff" stroke="#fff" stroke-width=".3"/>
<path d="M68.8 143.4h7.3v2.6h-7.3z" fill="none" stroke="#000" stroke-width=".3"/>
<path d="M66.7 146.5l-.7 2.5-.8-2.5-.6 2.5M79.4 141.5l-.7 2.5h1.2M81.1 141.5l-.7 2.5h1.3M82.7 142l.6-.5-.7 2.5M84.3 142l.7-.5-.7 2.5" fill="none" stroke="#000" stroke-width=".3"/>
<g fill="none" stroke="#f0f" stroke-width=".3">
<path d="M225.6 198.7v1l.2 .3 .7-1.3 .4 .3v1M225.8 189.9v6.9M233.5 198.9v1l.3 .3 .3-.3v-.7l.3-.3 .4 .3v1M233.8 190.1v6.9M224.9 204.7h2M224.9 204h2M225.6 219.9v1l.2 .3 .4-.3v-.7l.3-.3 .4 .3v1M225.6 200.7h1.3M225.8 206.7h.7l.4 .3v.7l-.4 .3h-.7l-.2-.3v-.7zM225.8 202.7h.7l.4 .3v.4l-.7 .6-.6-.6zM225.8 212v6M226.2 204.7l.7 .6v.4l-.4 .3h-.7l-.2-.3v-.4z"/>
<path d="M226.2 200.7l.7 .7v.3l-.4 .3h-.9M226.9 208.7h-2l1.3 .7-1.3 .6h2M232.8 204.9h2M232.8 204.2h2M233.5 207.2l.3-.3h.6l.4 .3v.7l-.4 .3h-.6l-.3-.3zM233.5 203.2l.3-.3h.6l.4 .3v.4l-.7 .6-.6-.6zM233.5 200.9h1.3M233.8 212.2v6M234.1 204.9l.7 .7v.3l-.4 .3h-.6l-.3-.3v-.3zM234.1 200.9l.7 .6v.4l-.4 .3h-.9M234.8 208.9h-2l1.3 .6-1.3 .7h2M224.9 225.9h2"/>
<path d="M224.9 225.2h2M225.6 228.2l.2-.3h.7l.4 .3v.7l-.4 .3h-.7l-.2-.3zM225.6 221.9h1.3M225.8 223.9h.7l.4 .3v.4l-.7 .6-.6-.6zM225.8 233.2v6M226.2 225.9l.7 .7v.3l-.4 .3h-.7l-.2-.3v-.3zM226.2 221.9l.7 .7v.3l-.4 .3h-.9M226.9 229.9h-2l1.3 .6-1.3 .7h2M232.8 226.1h2M232.8 225.4h2M233.5 228.4l.3-.3h.6l.4 .3v.7l-.4 .3h-.6l-.3-.3zM233.5 220.1v1l.3 .3 .3-.3v-.7l.3-.3 .4 .3v1"/>
<path d="M233.5 222.1h1.3M233.8 224.1h.6l.4 .3v.3l-.7 .7-.6-.7zM233.8 233.4v6M234.1 226.1l.7 .7v.3l-.4 .3h-.6l-.3-.6zM234.1 222.1l.7 .6v.4l-.4 .3h-.9M234.8 230.1h-2l1.3 .6-1.3 .7h2M224.9 247.1h2M224.9 246.4h2M225.6 241.1v1l.2 .3 .4-.3v-.7l.3-.3 .4 .3v1M225.6 243.1h1.3M225.8 249.1h.7l.4 .3v.7l-.4 .3h-.7l-.2-.3v-.7zM225.8 245.1h.7l.4 .3v.4l-.7 .6-.6-.6z"/>
<path d="M225.8 254.4v7M226.2 247.1l.7 .7v.3l-.4 .3h-.7l-.2-.3v-.3zM226.2 243.1l.7 .6v.4l-.4 .3h-.9M226.9 251.1h-2l1.3 .6-1.3 .7h2M232.8 247.3h2M232.8 246.6h2M233.5 247.9l.6-.6 .7 .6v.4l-.4 .3h-.6l-.3-.3zM233.5 245.6l.3-.3h.6l.4 .3v.3l-.7 .7-.6-.7zM233.5 241.3v1l.3 .3 .3-.3v-.7l.3-.3 .4 .3v1M233.5 243.3h1.3M233.8 249.3h.6l.4 .3v.7l-.4 .3h-.6l-.3-.3v-.7zM233.8 254.6v7"/>
<path d="M234.1 243.3l.7 .7v.3l-.4 .3h-.9M234.8 251.3h-2l1.3 .7-1.3 .6h2"/>
</g>
<!-- layer: SYMS -->
<path d="M225 258.5l.8 3.3M226.7 258.5l-.9 3.2M233 258.6l.8 3.3M234.6 258.6l-.8 3.3" fill="none" stroke="#f0f" stroke-width=".3"/>
<!-- layer: G -->
<path d="M0 .1h419.9v296.9h-419.9z" fill="none" stroke="#000" stroke-width=".3"/>
<text font-size="9.3" x="246.2" y="148.5">МУ110-224.8И</text>
<text font-size="8.8" x="210.6" y="151" transform="rotate(-90 210.6 151)">DA2</text>
<text font-size="7.1" x="374.6" y="297.7">Формат А3</text>
<text font-size="6.6" x="220.5" y="130.5" transform="rotate(-90 220.5 130.5)">Цепь</text>
<g font-size="6.2">
<text x="67.4" y="145.7" transform="rotate(-90 67.4 145.7)">LL</text>
<text x="260.3" y="170.7" transform="rotate(-90 260.3 170.7)">AO 5A</text>
<text x="260.3" y="187.7" transform="rotate(-90 260.3 187.7)">17</text>
<text x="322.9" y="286.8">14192.012/2024-АТХ</text>
</g>
<g font-size="5.7">
<text x="236.4" y="79.7">FU43</text>
<text x="264.2" y="78.7" transform="rotate(-90 264.2 78.7)">R88</text>
<text x="136.5" y="105.8" transform="rotate(-90 136.5 105.8)">-71</text>
<text x="141.5" y="105.8" transform="rotate(-90 141.5 105.8)">+71</text>
<text x="146.8" y="105.8" transform="rotate(-90 146.8 105.8)">-72</text>
<text x="152" y="105.8" transform="rotate(-90 152 105.8)">+72</text>
<text x="300.6" y="107.9" transform="rotate(-90 300.6 107.9)">10</text>
<text x="316.4" y="107.9" transform="rotate(-90 316.4 107.9)">12</text>
<text x="96.7" y="108.7">G7</text>
<text x="107.6" y="123.1" transform="rotate(-90 107.6 123.1)">24VDC</text>
<text x="244.1" y="128.8" transform="rotate(-90 244.1 128.8)">NC</text>
<text x="252.2" y="128.8" transform="rotate(-90 252.2 128.8)">NC</text>
<text x="260.3" y="131.6" transform="rotate(-90 260.3 131.6)">AO 1A</text>
<text x="268.5" y="131.9" transform="rotate(-90 268.5 131.9)">AO 1B</text>
<text x="276.6" y="131.9" transform="rotate(-90 276.6 131.9)">AO 2A</text>
<text x="284.3" y="131.9" transform="rotate(-90 284.3 131.9)">AO 2B</text>
<text x="292.5" y="131.9" transform="rotate(-90 292.5 131.9)">AO 3A</text>
<text x="300.6" y="131.9" transform="rotate(-90 300.6 131.9)">AO 3B</text>
<text x="308.3" y="131.9" transform="rotate(-90 308.3 131.9)">AO 4A</text>
<text x="316.4" y="131.9" transform="rotate(-90 316.4 131.9)">AO 4B</text>
<text x="69.1" y="140.1">FU23</text>
<text x="69.5" y="143.9">3А</text>
<text x="244.1" y="167.9" transform="rotate(-90 244.1 167.9)">NC</text>
<text x="252.2" y="167.9" transform="rotate(-90 252.2 167.9)">NC</text>
<text x="227.9" y="173.9" transform="rotate(-90 227.9 173.9)">RS-485 B</text>
<text x="236" y="173.9" transform="rotate(-90 236 173.9)">RS-485 A</text>
<text x="268.1" y="170.7" transform="rotate(-90 268.1 170.7)">AO 5B</text>
<text x="276.2" y="170.7" transform="rotate(-90 276.2 170.7)">AO 6A</text>
<text x="284.3" y="170.7" transform="rotate(-90 284.3 170.7)">AO 6B</text>
<text x="292.5" y="170.7" transform="rotate(-90 292.5 170.7)">AO 7A</text>
<text x="300.6" y="170.7" transform="rotate(-90 300.6 170.7)">AO 7B</text>
<text x="308.7" y="170.7" transform="rotate(-90 308.7 170.7)">AO 8A</text>
<text x="316.8" y="170.7" transform="rotate(-90 316.8 170.7)">AO 8B</text>
<text x="107.9" y="175.3" transform="rotate(-90 107.9 175.3)">24VDC</text>
<text x="95.2" y="191.6">G8</text>
<text x="136.9" y="189.1" transform="rotate(-90 136.9 189.1)">+74</text>
<text x="142.2" y="189.1" transform="rotate(-90 142.2 189.1)">-74</text>
<text x="147.5" y="189.1" transform="rotate(-90 147.5 189.1)">+73</text>
<text x="152.4" y="189.1" transform="rotate(-90 152.4 189.1)">-73</text>
<text x="227.9" y="187.7" transform="rotate(-90 227.9 187.7)">13</text>
<text x="236" y="187.7" transform="rotate(-90 236 187.7)">14</text>
<text x="244.1" y="187.7" transform="rotate(-90 244.1 187.7)">15</text>
<text x="252.2" y="187.7" transform="rotate(-90 252.2 187.7)">16</text>
<text x="268.1" y="187.7" transform="rotate(-90 268.1 187.7)">18</text>
<text x="276.2" y="187.7" transform="rotate(-90 276.2 187.7)">19</text>
<text x="284.3" y="188" transform="rotate(-90 284.3 188)">20</text>
<text x="292.5" y="187.7" transform="rotate(-90 292.5 187.7)">21</text>
<text x="300.6" y="188" transform="rotate(-90 300.6 188)">22</text>
<text x="308.7" y="188.4" transform="rotate(-90 308.7 188.4)">23</text>
<text x="316.8" y="188" transform="rotate(-90 316.8 188)">24</text>
<text x="106.2" y="240.6" transform="rotate(-90 106.2 240.6)">24VDC</text>
<text x="244.8" y="268.1">НС1П ПЧ-1</text>
<text x="267.1" y="268.5">НС1П ПЧ-2</text>
<text x="298.8" y="267.4">резерв</text>
</g>
<text font-size="5.7" fill="#00b82e" x="84.7" y="225.4">PE</text>
<g font-size="5.3">
<text x="194" y="32.8">X39</text>
<text x="206.4" y="55.7" transform="rotate(-90 206.4 55.7)">320</text>
<text x="250.1" y="55.7" transform="rotate(-90 250.1 55.7)">321</text>
<text x="340.4" y="55.4" transform="rotate(-90 340.4 55.4)">323</text>
<text x="234.2" y="76.6" transform="rotate(-90 234.2 76.6)">+E3</text>
<text x="266.3" y="98.1" transform="rotate(-90 266.3 98.1)">324</text>
<text x="282.2" y="97.7" transform="rotate(-90 282.2 97.7)">325</text>
<text x="314.3" y="96.7" transform="rotate(-90 314.3 96.7)">327</text>
<text x="303.7" y="107.6">11</text>
<text x="107.6" y="140.4" transform="rotate(-90 107.6 140.4)">24VDC</text>
<text x="95.2" y="152" transform="rotate(-90 95.2 152)">220VAC</text>
<text x="107.6" y="158" transform="rotate(-90 107.6 158)">24VDC</text>
<text x="105.8" y="205.7" transform="rotate(-90 105.8 205.7)">24VDC</text>
<text x="106.2" y="257.9" transform="rotate(-90 106.2 257.9)">24VDC</text>
<text x="236.7" y="254">X40</text>
</g>
<g font-size="5.3" fill="#808080">
<text x="335.5" y="30.3">10</text>
<text x="348.2" y="30.3">12</text>
<text x="352.4" y="248.4" transform="rotate(-90 352.4 248.4)">12</text>
</g>
<text font-size="5.3" fill="#00b82e" x="90.7" y="142.9" transform="rotate(-90 90.7 142.9)">PE</text>
<g font-size="4.9" fill="#808080">
<text x="344.3" y="30.3" transform="rotate(-90 344.3 30.3)">11</text>
<text x="339.7" y="248.4" transform="rotate(-90 339.7 248.4)">10</text>
<text x="344.3" y="248.4" transform="rotate(-90 344.3 248.4)">11</text>
</g>
<g font-size="4.9">
<text x="298.8" y="55.7" transform="rotate(-90 298.8 55.7)">322</text>
<text x="298.4" y="97" transform="rotate(-90 298.4 97)">326</text>
<text x="231.4" y="107.2">2</text>
<text x="239.5" y="107.2">3</text>
<text x="255.8" y="107.2">5</text>
<text x="263.9" y="107.2">6</text>
<text x="272" y="107.2">7</text>
<text x="279.8" y="107.2">8</text>
<text x="287.9" y="107.2">9</text>
<text x="231.8" y="127.7">+</text>
<text x="106.9" y="205">+</text>
</g>
<g font-size="4.4">
<text x="247.6" y="107.2">4</text>
<text x="108.3" y="122.1">+</text>
<text x="108.7" y="139.3">+</text>
<text x="108.7" y="157">+</text>
<text x="108.7" y="174.3">+</text>
<text x="106.9" y="222.2">+</text>
<text x="106.9" y="239.5">+</text>
</g>
<g font-size="4" fill="#00b82e">
<text x="86.4" y="147.1">L</text>
<text x="86.4" y="152">N</text>
<text x="84.7" y="229.7">L</text>
<text x="84.7" y="234.6">N</text>
</g>
<g font-size="4">
<text x="405.2" y="280.7">Лист</text>
<text x="230.4" y="290.6">Изм</text>
<text x="238" y="290.6">Лист</text>
<text x="251.5" y="290.2">№ докум</text>
<text x="271.1" y="290.6">Подпись</text>
<text x="285.5" y="290.4">Дата</text>
</g>
<text font-size="3.5" x="223.7" y="106.9">1</text>
<g font-size="3">
<text x="7.7" y="203.4" transform="rotate(-90 7.7 203.4)">Согласовано</text>
<text x="11.8" y="229.2" transform="rotate(-90 11.8 229.2)">Взам.инв.N</text>
<text x="12" y="261.4" transform="rotate(-90 12 261.4)">Подпись и дата</text>
<text x="11.8" y="286.8" transform="rotate(-90 11.8 286.8)">Инв.Nподл.</text>
</g>
</svg>
